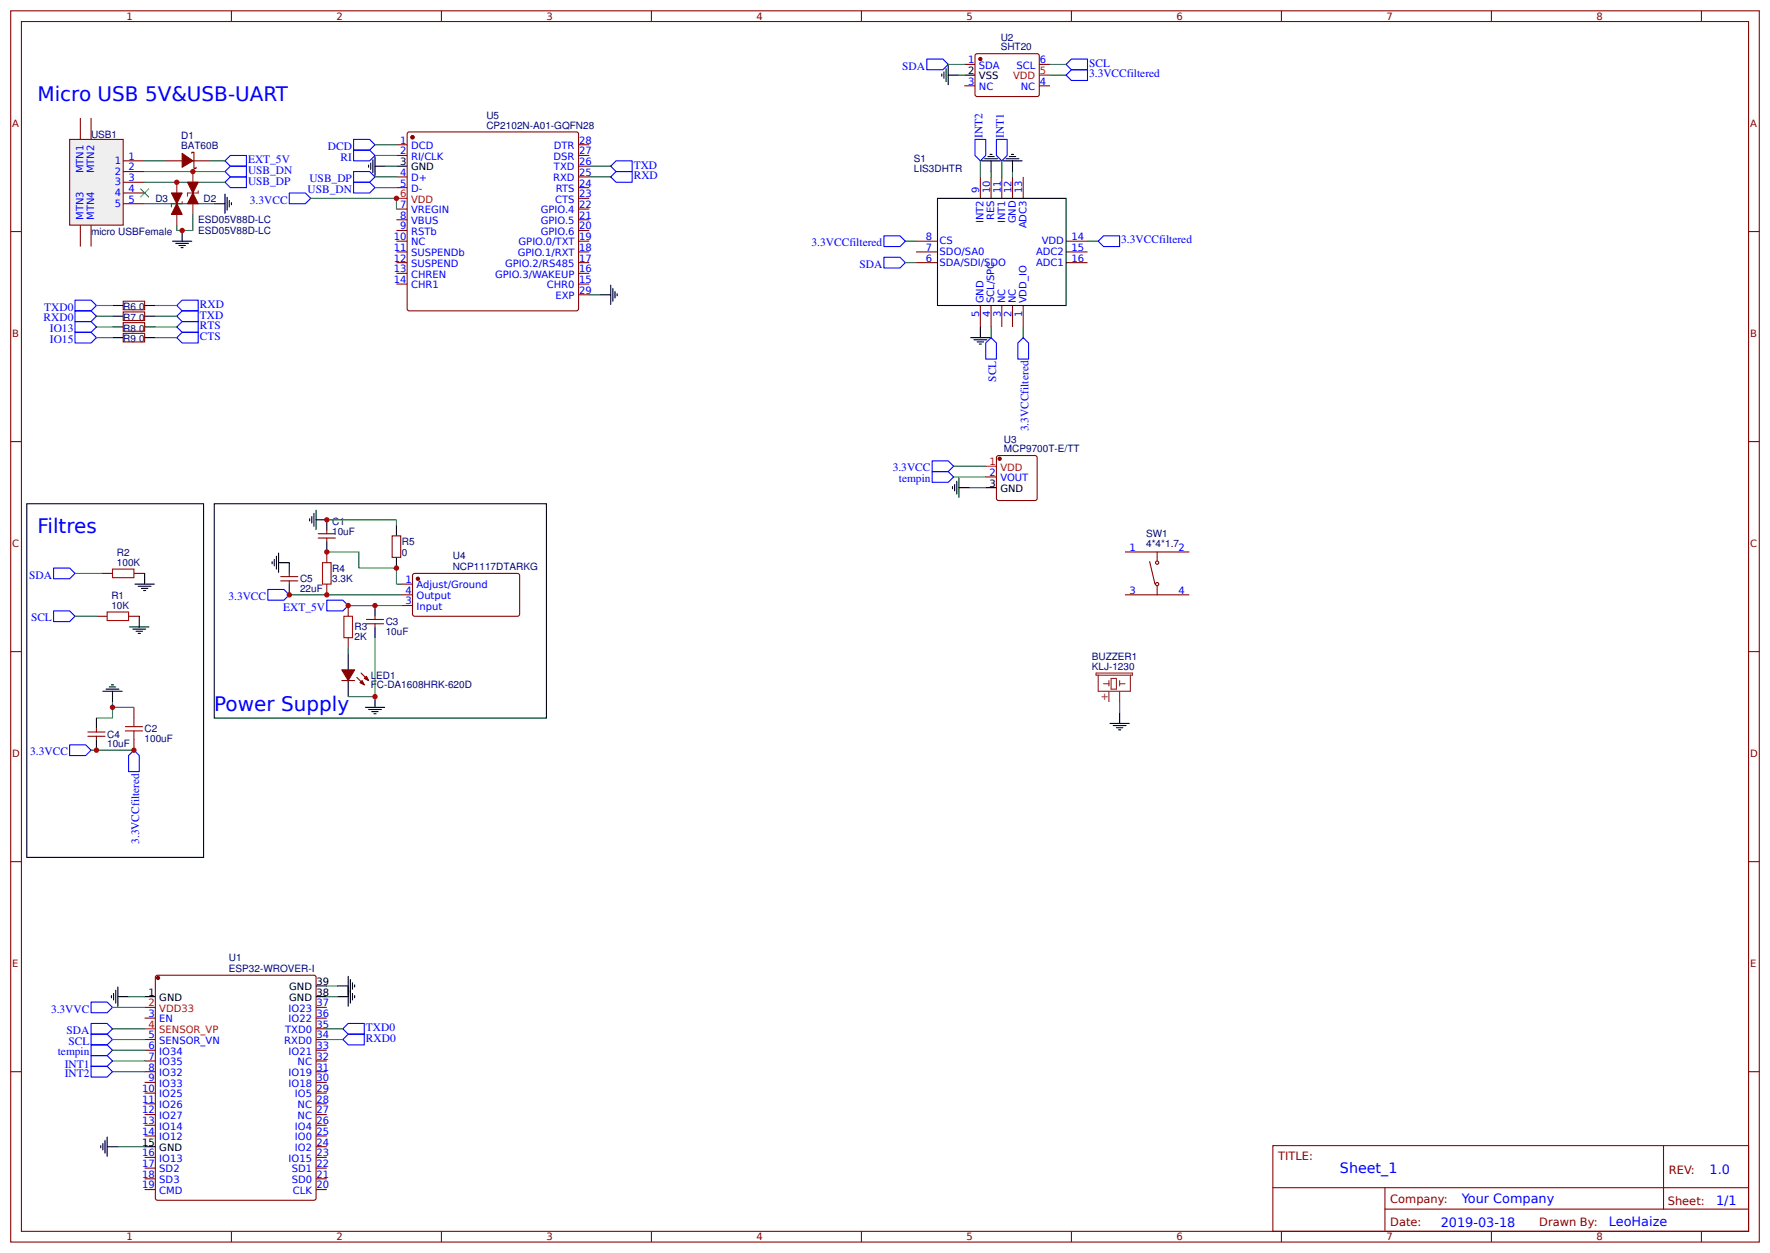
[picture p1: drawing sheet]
<svg xmlns="http://www.w3.org/2000/svg" width="437mm" height="309mm" viewBox="0 0 437 309" stroke-linecap="round" stroke-linejoin="round" font-family="sans-serif">
<g fill="none" stroke="#800" stroke-width=".26">
<path d="M2.6 2.7h431.8v304h-431.8zM5.3 5.3h426.5v298.7h-426.5zM57.1 2.7v2.6M109 2.7v2.6M160.9 2.7v2.6M212.7 2.7v2.6M238.1 15.9h2.7M240.8 13.5l.5-.2h15.1l.2 .5v9.8l-.5 .2h-15.1l-.2-.5zM256.6 15.9h2.7M264.6 2.7v2.6M316.4 2.7v2.6M368.3 2.7v2.6"/>
<path d="M420.2 2.7v2.6M238.1 21.2h2.7M256.6 21.2h2.7M2.6 57.2h2.7M226.2 59.6h5.3M242.1 43.7v5.3M244.7 43.7v5.3M247.4 43.7v5.3M250 43.7v5.3M252.7 43.7v5.3M263.3 59.6h5.3M431.8 57.2h2.6"/>
<path d="M226.2 64.8h5.3M226.2 62.2h5.3M242.1 75.4v5.3M244.7 75.4v5.3M247.4 75.4v5.3M250 75.4v5.3M252.7 75.4v5.3M263.3 64.8h5.3M263.3 62.2h5.3M2.6 109h2.7M243.4 117.8h2.7M246.1 112.7l.5-.2h9l.4 .2 .1 10.4-.2 .4-9.3 .1-.5-.3z"/>
<path d="M431.8 109h2.6M78.6 132.8h4.2M78.6 131.8h4.2M80.7 131v.8M80.7 132.8v.8M80.7 136.3v2.6M96.8 132.3h2.2v5.3h-2.2zM277.8 136.3h15.9M283.9 138.7l1.3 5.5M285.8 136.3v2.1M23.8 152.2h2.7M25.1 141.6h2.7"/>
<path d="M31.7 152.2h2.7M33.1 141.6h2.6M69.3 143.4h4.3M69.3 142.4h4.3M71.4 141.6v.8M71.4 143.4v.8M80.7 144.2v2.7M86 149.5v2.7M86 157.5v2.6M90.5 154h4.2M90.5 153h4.2M92.6 152.2v.8"/>
<path d="M92.6 154v.8M99.2 146.9h2.7M99.2 144.2h2.7M99.2 149.5h2.7M102.1 141.7h26l.2 .4v9.8l-.5 .3-25.7-.1-.2-.5v-9.5zM277.8 146.9h15.9M285.8 144.8v2.1M2.6 160.9h2.7M23.8 179.9v.8M33.1 174.7v2.6M84.4 168h3.2M88.1 167.2l1.9 1.9"/>
<path d="M89.2 166.2l1.8 1.8M431.8 160.9h2.6M21.7 181.8h4.2M21.7 180.7h4.2M23.8 181.8v.8M33.1 182.6v2.6M2.6 212.8h2.7M431.8 212.8h2.6M35.7 251.4h2.7M35.7 256.7h2.7M35.7 259.3h2.7M38.6 240.9l38.9-.1 .5 .3 .1 54.7-.3 .5-38.9 .1-.5-.3v-54.8z"/>
<path d="M78.1 251.4h2.6M78.1 256.7h2.6M78.1 259.3h2.6M78.1 254h2.6M78.1 248.7h2.6M2.6 264.6h2.7M35.7 264.6h2.7M35.7 262h2.7M35.7 267.3h2.7M35.7 269.9h2.7M35.7 272.5h2.7M35.7 275.2h2.7"/>
<path d="M35.7 277.8h2.7M78.1 264.6h2.6M78.1 262h2.6M78.1 267.3h2.6M78.1 269.9h2.6M78.1 272.5h2.6M78.1 275.2h2.6M78.1 277.8h2.6M431.8 264.6h2.6M35.7 280.5h2.7M35.7 285.8h2.7M35.7 288.4h2.7"/>
<path d="M35.7 291.1h2.7M35.7 293.7h2.7M78.1 280.5h2.6M78.1 285.8h2.6M78.1 288.4h2.6M78.1 291.1h2.6M78.1 293.7h2.6M78.1 283.1h2.6M314.3 282.9h117.5v21.1h-117.5zM314.4 293.3h117.3M342 298.5h89.7M342 293.3v10.5"/>
<path d="M410.8 282.9v15.6M57.1 304v2.7M109 304v2.7M160.9 304v2.7M212.7 304v2.7M264.6 304v2.7M316.4 304v2.7M368.3 304v2.7M420.2 304v2.7"/>
<circle cx="285.7" cy="138.9" r=".4"/>
<circle cx="285.7" cy="144.2" r=".4"/>
</g>
<g fill="#800" stroke="#800" stroke-width=".26">
<path d="M84.4 165.4h3.2l-1.6 2.6z"/>
<path d="M88.9 168.6l.5-.6 .6 1.1z"/>
<path d="M90 167.5l.5-.5 .5 1z"/>
<circle cx="39" cy="241.5" r=".4"/>
<circle cx="242.1" cy="14.6" r=".4"/>
<circle cx="246.9" cy="113.3" r=".4"/>
<circle cx="103.2" cy="142.9" r=".4"/>
</g>
<g fill="none" stroke="#000" stroke-width=".26">
<path d="M232.6 18.3v.5M233.1 17.8v1.5M233.6 17v3.1M234.2 18.5h2.6M234.2 16.2v4.7M238.1 18.5h2.7M242.4 39.7h4.7M243.2 39.2h3.1M243.9 38.7h1.6M244.5 38.1h.5M244.7 39.7v2.7M247.6 39.7h4.8"/>
<path d="M248.4 39.2h3.2M249.2 38.7h1.6M249.8 38.1h.5M250 39.7v2.7M231.5 49h31.8v26.4h-31.8zM239.7 83.4h4.8M240.5 83.9h3.2M241.3 84.4h1.6M241.8 85h.6M242.1 80.7v2.7M235.7 119.6v1.6M236.3 118.8v3.2"/>
<path d="M236.8 118v4.8M6.6 124.4h43.7v87.3h-43.7zM52.9 124.4h82v52.9h-82zM67.2 138.7v.5M67.7 138.1v1.6M68.3 137.3v3.2M68.8 138.9h2.6v2.7M68.8 136.6v4.7M76.5 128.1v.5M77 127.6v1.5M77.5 126.8v3.1M78.1 128.3h2.6v2.7"/>
<path d="M78.1 126v4.7M80.7 133.6v2.7M97.9 129.7v2.6M97.9 137.6v2.7M235.2 120.1v.6M236.8 120.4h2.6M243.4 120.4h2.7M32 154.8h4.8M32.8 155.3h3.2M33.3 144.2h4.8M33.6 155.9h1.6M34.1 156.4h.6"/>
<path d="M34.1 144.8h3.2M34.4 152.2v2.6M34.9 145.3h1.6M35.5 145.8h.5M35.7 141.6v2.6M71.4 144.2v2.7M92.6 149.5v2.7M92.6 154.8v2.7M23.8 177.3v2.6M25.4 170.7h4.8M26.2 170.2h3.2M27 169.6h1.6"/>
<path d="M27.5 169.1h.5M27.8 170.7v2.6M86 161.4v4M86 168v4M90.2 174.7h4.8M91 175.2h3.2M91.8 175.7h1.6M92.3 176.2h.6M92.6 172v2.7M274.1 178.6h4.8M274.9 179.1h3.2M275.7 179.7h1.6"/>
<path d="M276.5 176v2.6M23.8 182.6v2.6M276.2 180.2h.6M27.5 245.8v.6M28 245.3v1.6M28.6 244.5v3.2M29.1 246.1h2.6M29.1 243.7v4.8M35.7 246.1h2.7M78.1 246.1h2.6M78.1 243.4h2.6M83.3 246.1h2.7"/>
<path d="M83.3 243.4h2.7M86 241.1v7.4M86.5 241.9v5.8M87 242.6v1.6M87 245.3v1.6M87.6 243.2v.5M87.6 245.8v.6M24.9 282.9v.5M25.4 282.3v1.6M25.9 281.5v3.2M26.5 283.1h2.6M26.5 280.7v4.8"/>
<path d="M35.7 283.1h2.7"/>
</g>
<path d="M256.6 18.5h2.7M243.4 115.1h2.7M35.7 248.7h2.7M35.7 254h2.7" fill="none" stroke="#f00" stroke-width=".26"/>
<g fill="none" stroke="#080" stroke-width=".26">
<path d="M234.2 15.9h3.9M236.8 18.5h1.3M259.3 15.9h4M259.3 18.5h4M242.1 39.7v4M247.4 39.7v4M223.6 59.6h2.6M244.7 42.4v1.3M250 42.4v1.3M268.6 59.6h2.6M223.6 64.8h2.6M244.7 80.7v2.7"/>
<path d="M252.7 80.7v2.7M235.5 115.1h7.9M235.5 117.8h7.9M80.7 136.3h7.9v4h9.3v3.9h1.3M80.7 128.3h17.2v1.4M239.4 120.4h4M18.5 152.2h5.3M18.5 141.6h6.6M71.4 146.9h27.8M86 149.5h13.2M92.6 157.5v14.5h-6.6M27.8 173.3v1.4h5.3"/>
<path d="M27.8 174.7v2.6h-4M86 160.1v1.3M276.5 173.3v2.7M22.5 185.2h10.6M27.8 248.7h7.9M27.8 256.7h7.9M27.8 254h7.9M27.8 259.3h7.9M31.7 246.1h4M80.7 243.4h2.6M80.7 246.1h2.6M27.8 262h7.9"/>
<path d="M27.8 264.6h7.9M29.1 283.1h6.6"/>
</g>
<g fill="none" stroke="#00f" stroke-width=".26">
<path d="M228.9 14.6h3.9l1.4 1.3-1.4 1.3h-3.9zM263.3 15.9l1.3-1.3h4v2.6h-4zM263.3 18.5l1.3-1.3h4v2.7h-4zM240.8 34.4h2.6v4l-1.3 1.3-1.3-1.3zM246.1 34.4h2.6v4l-1.3 1.3-1.3-1.3zM218.3 58.2h3.9l1.4 1.4-1.4 1.3h-3.9zM271.2 59.6l1.3-1.4h4v2.7h-4zM218.3 63.5h3.9l1.4 1.3-1.4 1.4h-3.9zM244.7 83.4l1.4 1.3v4h-2.7v-4zM252.7 83.4l1.3 1.3v4h-2.6v-4zM230.2 113.8h4l1.3 1.3-1.3 1.3h-4zM230.2 116.4h4l1.3 1.4-1.3 1.3h-4z"/>
<path d="M13.2 150.8h4l1.3 1.4-1.3 1.3h-4zM13.2 140.3h4l1.3 1.3-1.3 1.3h-4zM66.1 145.5h4l1.3 1.4-1.3 1.3h-4zM80.7 148.2h4l1.3 1.3-1.3 1.3h-4zM17.2 183.9h4l1.3 1.3-1.3 1.4h-4zM33.1 185.2l1.3 1.4v3.9h-2.7v-3.9zM22.5 247.4h4l1.3 1.3-1.3 1.4h-4zM22.5 255.3h4l1.3 1.4-1.3 1.3h-4zM22.5 252.7h4l1.3 1.3-1.3 1.3h-4zM22.5 258h4l1.3 1.3-1.3 1.3h-4zM22.5 263.3h4l1.3 1.3-1.3 1.3h-4zM22.5 260.6h4l1.3 1.4-1.3 1.3h-4z"/>
</g>
<path d="M270.7 166.2h9v.5h-9zM271.2 166.7v4h7.9v-4M272.5 168.8h1.3M273.8 168v1.4M273.8 170.7v2.6M274.4 167.5h1.3v2.7h-1.3zM276.5 168.8h1.3M276.5 168v1.4M276.5 170.7v2.6" fill="none" stroke="#8d2323" stroke-width=".26"/>
<path d="M79.6 138.9h2.2v5.3h-2.2zM26.5 151.1h5.2v2.1h-5.2zM27.8 140.5h5.3v2.1h-5.3zM84.9 152.2h2.1v5.3h-2.1zM31 179.4h4.2M33.1 177.3v2.1M31 180.5h4.2M33.1 180.5v2.1" fill="none" stroke="#a00000" stroke-width=".26"/>
<path d="M17.2 34.4h13.2v21.2h-13.2z" fill="#efefef" stroke="#800" stroke-width=".26"/>
<g fill="none" stroke="#800" stroke-width=".26">
<path d="M19.8 29.1v5.3M22.5 29.1v5.3M30.4 39.7h5.3M41 39.7h4M47.4 37.9v-.3h.5v4h.5v-.3M47.6 39.7h4M97.9 35.7h2.6M97.9 38.4h2.6M100.6 32.8l.5-.2h41.2l.5 .2 .1 43.4-.3 .5-41.5 .1-.5-.3zM142.9 35.7h2.6M142.9 38.4h2.6M19.8 55.6v5.3"/>
<path d="M22.5 55.6v5.3M30.4 42.4h5.3M30.4 45h5.3M30.4 47.7h5.3M30.4 50.3h5.3M97.9 43.7h2.6M97.9 46.3h2.6M97.9 51.6h2.6M97.9 54.3h2.6M97.9 56.9h2.6M97.9 59.6h2.6M142.9 43.7h2.6"/>
<path d="M142.9 46.3h2.6M142.9 51.6h2.6M142.9 54.3h2.6M142.9 56.9h2.6M142.9 59.6h2.6M142.9 49h2.6M142.9 41h2.6M30.4 74.4h5.3v2.1h-5.3zM30.4 77h5.3v2.1h-5.3zM30.4 79.7h5.3v2.1h-5.3zM97.9 62.2h2.6M97.9 64.8h2.6"/>
<path d="M97.9 67.5h2.6M97.9 70.1h2.6M142.9 62.2h2.6M142.9 64.8h2.6M142.9 67.5h2.6M142.9 70.1h2.6M142.9 72.8h2.6M30.4 82.3h5.3v2.1h-5.3z"/>
</g>
<g fill="#800" stroke="#800" stroke-width=".26">
<path d="M45 37.9l2.6 1.8-2.6 1.6z"/>
<path d="M46.3 45h2.6l-1.3 2.7z"/>
<path d="M47.6 47.7l1.3 2.6h-2.6z"/>
<path d="M42.3 47.7h2.7l-1.3 2.6z"/>
<path d="M43.7 50.3l1.3 2.6h-2.7z"/>
<circle cx="101.9" cy="33.9" r=".4"/>
</g>
<g fill="none" stroke="#080" stroke-width=".26">
<path d="M35.7 39.7h5.3M51.6 39.7h4M92.6 35.7h5.3M92.6 38.4h5.3M35.7 50.3h17.2M35.7 42.4h19.9M35.7 45h19.9M47.6 52.9v4h-3.9v-1.3M76.7 49h21.2v2.6M92.6 43.7h5.3M92.6 46.3h5.3M95.2 41h2.7"/>
<path d="M145.5 43.7h5.3M145.5 41h5.3M23.8 75.4h4M23.8 78.1h4M38.4 75.4h5.3M38.4 78.1h5.3M145.5 72.8h2.7M23.8 80.7h4M23.8 83.4h4M38.4 80.7h5.3M38.4 83.4h5.3M80.7 254h4"/>
<path d="M80.7 256.7h4"/>
</g>
<g fill="none" stroke="#00f" stroke-width=".26">
<path d="M55.6 39.7l1.3-1.3h4v2.6h-4zM87.3 34.4h4l1.3 1.3-1.3 1.4h-4zM87.3 37.1h4l1.3 1.3-1.3 1.3h-4zM152.1 39.7h4v2.7h-4l-1.3-1.4zM55.6 42.4l1.3-1.4h4v2.7h-4zM55.6 45l1.3-1.3h4v2.6h-4zM71.4 47.7h4l1.3 1.3-1.3 1.3h-4zM87.3 42.4h4l1.3 1.3-1.3 1.3h-4zM87.3 45h4l1.3 1.3-1.3 1.4h-4zM150.8 43.7l1.3-1.3h4v2.6h-4zM18.5 74.1h4l1.3 1.3-1.3 1.4h-4zM18.5 76.8h4l1.3 1.3-1.3 1.3h-4z"/>
<path d="M18.5 79.4h4l1.3 1.3-1.3 1.3h-4zM43.7 75.4l1.3-1.3h3.9v2.7h-3.9zM43.7 78.1l1.3-1.3h3.9v2.6h-3.9zM18.5 82h4l1.3 1.4-1.3 1.3h-4zM43.7 80.7l1.3-1.3h3.9v2.6h-3.9zM43.7 83.4l1.3-1.4h3.9v2.7h-3.9zM84.7 254l1.3-1.3h4v2.6h-4zM84.7 256.7l1.3-1.4h4v2.7h-4z"/>
</g>
<g fill="none" stroke="#000" stroke-width=".26">
<path d="M92.1 39.4v3.2M92.6 38.7v4.7M42.6 59.6h4.8M45 56.9v2.7M52.9 50.3h2.7M55.6 47.9v4.8M56.1 48.7v3.2M56.6 49.5v1.6M57.1 50v.6M91 40.8v.5M91.5 40.2v1.6M92.6 41h2.6"/>
<path d="M97.9 41h2.6M27.8 75.4h2.6M27.8 78.1h2.6M35.7 75.4h2.7M35.7 78.1h2.7M43.4 60.1h3.2M44.2 60.6h1.6M44.7 61.1h.5M148.2 72.8h2.6M150.8 70.4v4.8M151.3 71.2v3.2M151.9 72v1.6"/>
<path d="M152.4 72.5v.6M27.8 80.7h2.6M27.8 83.4h2.6M35.7 80.7h2.7M35.7 83.4h2.7"/>
</g>
<path d="M34.7 46.6l2.1 2.1zM36.8 46.6l-2.1 2.1z" fill="#000" stroke="#3c3" stroke-width=".26"/>
<path d="M43.7 45v10.6M45 49.8v.5h-2.7v.8M47.6 42.4v10.5M48.9 47.1v.6h-2.6v.7" fill="none" stroke="#8d2323" stroke-width=".26"/>
<path d="M97.9 49h2.6" fill="none" stroke="#f00" stroke-width=".26"/>
<g fill="#c00">
<circle cx="45" cy="56.9" r=".66"/>
<circle cx="97.9" cy="140.3" r=".66"/>
<circle cx="80.7" cy="136.3" r=".66"/>
<circle cx="86" cy="149.5" r=".66"/>
<circle cx="23.8" cy="185.2" r=".66"/>
<circle cx="92.6" cy="149.5" r=".66"/>
<circle cx="27.8" cy="174.7" r=".66"/>
<circle cx="33.1" cy="185.2" r=".66"/>
<circle cx="92.6" cy="172" r=".66"/>
<circle cx="71.4" cy="146.9" r=".66"/>
<circle cx="80.7" cy="146.9" r=".66"/>
<circle cx="80.7" cy="128.3" r=".66"/>
<circle cx="47.6" cy="42.4" r=".66"/>
<circle cx="43.7" cy="45" r=".66"/>
<circle cx="97.9" cy="49" r=".66"/>
</g>
<g font-size="4.9" fill="#00f">
<text x="9.3" y="24.9">Micro USB 5V&amp;USB-UART</text>
<text x="9.3" y="131.5">Filtres</text>
<text x="52.9" y="175.7">Power Supply</text>
</g>
<text font-size="3.5" fill="#00f" x="330.9" y="289.6">Sheet_1</text>
<g font-size="3.2" fill="#00f">
<text x="422.2" y="289.8">1.0</text>
<text x="361" y="297">Your Company</text>
<text x="423.8" y="297.5">1/1</text>
<text x="355.8" y="302.8">2019-03-18</text>
<text x="397.3" y="302.8">LeoHaize</text>
</g>
<g font-size="2.8" fill="#00f">
<text x="222.8" y="17.2">SDA</text>
<text x="269" y="16.4">SCL</text>
<text x="269" y="19.1">3.3VCCfiltered</text>
<text x="242.6" y="34" transform="rotate(-90 242.6 34)">INT2</text>
<text x="247.9" y="34" transform="rotate(-90 247.9 34)">INT1</text>
<text x="61.3" y="40.3">EXT_5V</text>
<text x="81" y="37">DCD</text>
<text x="84.1" y="39.7">RI</text>
<text x="156.5" y="41.6">TXD</text>
<text x="61.3" y="42.9">USB_DN</text>
<text x="61.3" y="45.6">USB_DP</text>
<text x="75.9" y="47.6">USB_DN</text>
<text x="76.4" y="45">USB_DP</text>
<text x="156.5" y="44.3">RXD</text>
<text x="61.7" y="50.2">3.3VCC</text>
<text x="200.4" y="60.8">3.3VCCfiltered</text>
<text x="276.9" y="60.1">3.3VCCfiltered</text>
<text x="212.2" y="66.2">SDA</text>
<text x="10.9" y="76.7">TXD0</text>
<text x="49.3" y="76">RXD</text>
<text x="10.8" y="79.3">RXD0</text>
<text x="12.3" y="82">IO13</text>
<text x="49.3" y="78.6">TXD</text>
<text x="49.3" y="81.3">RTS</text>
<text x="49.3" y="83.9">CTS</text>
<text x="12.3" y="84.6">IO15</text>
<text x="246" y="94.2" transform="rotate(-90 246 94.2)">SCL</text>
<text x="254" y="106.5" transform="rotate(-90 254 106.5)">3.3VCCfiltered</text>
<text x="220.5" y="116.4">3.3VCC</text>
<text x="222" y="119.1">tempin</text>
<text x="7.2" y="142.9">SDA</text>
<text x="56.4" y="148.2">3.3VCC</text>
<text x="7.7" y="153.4">SCL</text>
<text x="70" y="150.8">EXT_5V</text>
<text x="7.5" y="186.5">3.3VCC</text>
<text x="34.4" y="208.4" transform="rotate(-90 34.4 208.4)">3.3VCCfiltered</text>
<text x="12.6" y="250.1">3.3VVC</text>
<text x="16.4" y="255.4">SDA</text>
<text x="16.9" y="258">SCL</text>
<text x="90.4" y="257.2">RXD0</text>
<text x="90.4" y="254.6">TXD0</text>
<text x="14.3" y="260.6">tempin</text>
<text x="16" y="263.7">INT1</text>
<text x="16" y="266">INT2</text>
</g>
<g font-size="2.8" fill="#800">
<text x="315.6" y="286.3">TITLE:</text>
<text x="412.1" y="289.8">REV:</text>
<text x="343.3" y="297">Company:</text>
<text x="411.9" y="297.4">Sheet:</text>
<text x="343.3" y="302.7">Date:</text>
<text x="380.1" y="302.8">Drawn By:</text>
</g>
<g font-size="2.5" fill="#800">
<text x="31.2" y="4.9">1</text>
<text x="83.1" y="4.9">2</text>
<text x="134.9" y="4.9">3</text>
<text x="186.8" y="4.9">4</text>
<text x="238.7" y="4.9">5</text>
<text x="290.5" y="4.9">6</text>
<text x="342.4" y="4.9">7</text>
<text x="394.2" y="4.9">8</text>
<text x="3" y="31.2">A</text>
<text x="432.2" y="31.2">A</text>
<text x="3" y="83.1">B</text>
<text x="432.2" y="83.1">B</text>
<text x="3" y="135">C</text>
<text x="432.2" y="135">C</text>
<text x="3" y="186.8">D</text>
<text x="432.2" y="186.8">D</text>
<text x="3" y="238.7">E</text>
<text x="432.2" y="238.7">E</text>
<text x="31.2" y="306.3">1</text>
<text x="83.1" y="306.3">2</text>
<text x="134.9" y="306.3">3</text>
<text x="186.8" y="306.3">4</text>
<text x="238.7" y="306.3">5</text>
<text x="290.5" y="306.3">6</text>
<text x="342.4" y="306.3">7</text>
<text x="394.2" y="306.3">8</text>
</g>
<g font-size="2.5" fill="#000080">
<text x="247.1" y="10.1">U2</text>
<text x="247.1" y="12.5">SHT20</text>
<text x="120.1" y="29.4">U5</text>
<text x="22.5" y="34">USB1</text>
<text x="44.7" y="34.4">D1</text>
<text x="120.1" y="31.8">CP2102N-A01-GQFN28</text>
<text x="44.7" y="36.8">BAT60B</text>
<text x="225.7" y="40">S1</text>
<text x="225.7" y="42.4">LIS3DHTR</text>
<text x="38.4" y="49.8">D3</text>
<text x="50.3" y="49.8">D2</text>
<text x="22.5" y="58.1">micro USBFemale</text>
<text x="48.9" y="55.1">ESD05V88D-LC</text>
<text x="48.9" y="57.8">ESD05V88D-LC</text>
<text x="30.4" y="76.6">R6</text>
<text x="34.4" y="76.6">0</text>
<text x="30.4" y="79.2">R7</text>
<text x="30.4" y="81.9">R8</text>
<text x="34.4" y="79.2">0</text>
<text x="34.4" y="81.9">0</text>
<text x="30.4" y="84.5">R9</text>
<text x="34.4" y="84.5">0</text>
<text x="247.9" y="111.7">MCP9700T-E/TT</text>
<text x="247.9" y="109.3">U3</text>
<text x="82" y="129.5">C1</text>
<text x="28.9" y="137.3">R2</text>
<text x="82" y="132.2">10uF</text>
<text x="99.2" y="137.2">0</text>
<text x="99.2" y="134.5">R5</text>
<text x="283.1" y="135">4*4*1.7</text>
<text x="283.1" y="132.6">SW1</text>
<text x="28.9" y="139.7">100K</text>
<text x="74.1" y="143.7">C5</text>
<text x="82" y="143.8">3.3K</text>
<text x="82" y="141.2">R4</text>
<text x="111.8" y="140.8">NCP1117DTARKG</text>
<text x="111.8" y="138.1">U4</text>
<text x="27.5" y="147.9">R1</text>
<text x="74.1" y="146.1">22uF</text>
<text x="27.5" y="150.3">10K</text>
<text x="87.6" y="155.6">R3</text>
<text x="95.2" y="154.3">C3</text>
<text x="87.6" y="158">2K</text>
<text x="95.2" y="156.7">10uF</text>
<text x="91.5" y="167.5">LED1</text>
<text x="269.6" y="165.4">KLJ-1230</text>
<text x="269.6" y="163">BUZZER1</text>
<text x="91.5" y="169.9">FC-DA1608HRK-620D</text>
<text x="26.5" y="184.5">10uF</text>
<text x="26.5" y="182.1">C4</text>
<text x="35.7" y="183.2">100uF</text>
<text x="35.7" y="180.8">C2</text>
<text x="56.5" y="240">ESP32-WROVER-I</text>
<text x="56.5" y="237.3">U1</text>
</g>
<g font-size="2.5" fill="#00f">
<text x="239.1" y="15.6">1</text>
<text x="241.7" y="17">SDA</text>
<text x="251" y="17">SCL</text>
<text x="256.8" y="15.6">6</text>
<text x="239.1" y="20.9">3</text>
<text x="241.7" y="22.3">NC</text>
<text x="252.1" y="22.3">NC</text>
<text x="256.8" y="20.9">4</text>
<text x="98.8" y="35.5">1</text>
<text x="143" y="35.5">28</text>
<text x="28.3" y="40.5">1</text>
<text x="31.7" y="39.4">1</text>
<text x="98.8" y="38.1">2</text>
<text x="101.5" y="36.8">DCD</text>
<text x="101.5" y="39.4">RI/CLK</text>
<text x="136.7" y="39.4">DSR</text>
<text x="136.8" y="36.8">DTR</text>
<text x="143" y="40.8">26</text>
<text x="143" y="38.1">27</text>
<text x="20.6" y="42.8" transform="rotate(-90 20.6 42.8)">MTN1</text>
<text x="23.3" y="42.8" transform="rotate(-90 23.3 42.8)">MTN2</text>
<text x="28.3" y="43.2">2</text>
<text x="28.3" y="45.8">3</text>
<text x="31.7" y="42.1">2</text>
<text x="31.7" y="44.7">3</text>
<text x="31.7" y="47.4">4</text>
<text x="98.8" y="43.4">4</text>
<text x="98.8" y="46.1">5</text>
<text x="101.5" y="44.7">D+</text>
<text x="101.5" y="47.4">D-</text>
<text x="136.6" y="44.7">RXD</text>
<text x="136.8" y="42.1">TXD</text>
<text x="137.3" y="47.4">RTS</text>
<text x="143" y="46.1">24</text>
<text x="143" y="43.4">25</text>
<text x="241.8" y="47.7" transform="rotate(-90 241.8 47.7)">9</text>
<text x="244.5" y="47.7" transform="rotate(-90 244.5 47.7)">10</text>
<text x="247.1" y="47.7" transform="rotate(-90 247.1 47.7)">11</text>
<text x="249.8" y="47.7" transform="rotate(-90 249.8 47.7)">12</text>
<text x="252.4" y="47.7" transform="rotate(-90 252.4 47.7)">13</text>
<text x="28.3" y="48.4">4</text>
<text x="28.3" y="51.1">5</text>
<text x="31.7" y="50">5</text>
<text x="98.8" y="51.4">7</text>
<text x="101.5" y="52.7">VREGIN</text>
<text x="133.6" y="52.7">GPIO.4</text>
<text x="137.1" y="50">CTS</text>
<text x="143" y="51.4">22</text>
<text x="143" y="48.7">23</text>
<text x="20.6" y="54.3" transform="rotate(-90 20.6 54.3)">MTN3</text>
<text x="23.3" y="54.3" transform="rotate(-90 23.3 54.3)">MTN4</text>
<text x="97.3" y="59.3">10</text>
<text x="98.8" y="54">8</text>
<text x="98.8" y="56.6">9</text>
<text x="101.5" y="55.3">VBUS</text>
<text x="101.5" y="58">RSTb</text>
<text x="133.6" y="58">GPIO.6</text>
<text x="133.6" y="55.3">GPIO.5</text>
<text x="143" y="59.3">19</text>
<text x="143" y="56.6">20</text>
<text x="143" y="54">21</text>
<text x="228.6" y="59.3">8</text>
<text x="242.9" y="55.2" transform="rotate(-90 242.9 55.2)">INT2</text>
<text x="245.5" y="54.4" transform="rotate(-90 245.5 54.4)">RES</text>
<text x="248.2" y="55.2" transform="rotate(-90 248.2 55.2)">INT1</text>
<text x="250.8" y="55.2" transform="rotate(-90 250.8 55.2)">GND</text>
<text x="253.5" y="56.4" transform="rotate(-90 253.5 56.4)">ADC3</text>
<text x="264.6" y="59.3">14</text>
<text x="97.3" y="61.9">11</text>
<text x="97.3" y="64.6">12</text>
<text x="101.5" y="60.6">NC</text>
<text x="101.5" y="63.3">SUSPENDb</text>
<text x="101.5" y="65.9">SUSPEND</text>
<text x="124.7" y="65.9">GPIO.2/RS485</text>
<text x="127.9" y="63.3">GPIO.1/RXT</text>
<text x="128.1" y="60.6">GPIO.0/TXT</text>
<text x="143" y="64.6">17</text>
<text x="143" y="61.9">18</text>
<text x="228.6" y="64.6">6</text>
<text x="228.6" y="61.9">7</text>
<text x="232" y="65.6">SDA/SDI/SDO</text>
<text x="232" y="63">SDO/SA0</text>
<text x="232" y="60.4">CS</text>
<text x="255.8" y="63">ADC2</text>
<text x="255.8" y="65.6">ADC1</text>
<text x="257.2" y="60.4">VDD</text>
<text x="264.6" y="61.9">15</text>
<text x="264.6" y="64.6">16</text>
<text x="97.3" y="67.2">13</text>
<text x="97.3" y="69.9">14</text>
<text x="101.5" y="68.6">CHREN</text>
<text x="101.5" y="71.2">CHR1</text>
<text x="122.3" y="68.6">GPIO.3/WAKEUP</text>
<text x="135" y="71.2">CHR0</text>
<text x="143" y="69.9">15</text>
<text x="143" y="67.2">16</text>
<text x="137.2" y="73.8">EXP</text>
<text x="143" y="72.5">29</text>
<text x="242.9" y="74.9" transform="rotate(-90 242.9 74.9)">GND</text>
<text x="245.5" y="74.9" transform="rotate(-90 245.5 74.9)">SCL/SPC</text>
<text x="248.2" y="74.9" transform="rotate(-90 248.2 74.9)">NC</text>
<text x="250.8" y="74.9" transform="rotate(-90 250.8 74.9)">NC</text>
<text x="253.5" y="74.9" transform="rotate(-90 253.5 74.9)">VDD_IO</text>
<text x="241.8" y="78.3" transform="rotate(-90 241.8 78.3)">5</text>
<text x="244.5" y="78.3" transform="rotate(-90 244.5 78.3)">4</text>
<text x="247.1" y="78.3" transform="rotate(-90 247.1 78.3)">3</text>
<text x="249.8" y="78.3" transform="rotate(-90 249.8 78.3)">2</text>
<text x="252.4" y="78.3" transform="rotate(-90 252.4 78.3)">1</text>
<text x="244.4" y="117.5">2</text>
<text x="247" y="118.8">VOUT</text>
<text x="278.9" y="136">1</text>
<text x="291" y="136">2</text>
<text x="100.2" y="144">1</text>
<text x="100.2" y="146.6">4</text>
<text x="100.2" y="149.3">3</text>
<text x="102.8" y="145.3">Adjust/Ground</text>
<text x="102.8" y="147.9">Output</text>
<text x="278.9" y="146.6">3</text>
<text x="291" y="146.6">4</text>
<text x="102.8" y="150.6">Input</text>
<text x="36.7" y="251.1">3</text>
<text x="71.3" y="249.8">IO23</text>
<text x="78.2" y="251.1">36</text>
<text x="78.2" y="248.5">37</text>
<text x="36.7" y="256.4">5</text>
<text x="39.3" y="252.4">EN</text>
<text x="39.3" y="257.7">SENSOR_VN</text>
<text x="70.2" y="257.7">RXD0</text>
<text x="70.4" y="255.1">TXD0</text>
<text x="71.3" y="252.4">IO22</text>
<text x="78.2" y="256.4">34</text>
<text x="78.2" y="253.8">35</text>
<text x="36.7" y="259.1">6</text>
<text x="36.7" y="261.7">7</text>
<text x="39.3" y="260.4">IO34</text>
<text x="39.3" y="263">IO35</text>
<text x="71.3" y="260.4">IO21</text>
<text x="73.5" y="263">NC</text>
<text x="78.2" y="261.7">32</text>
<text x="78.2" y="259.1">33</text>
<text x="35.1" y="269.6">10</text>
<text x="36.7" y="264.3">8</text>
<text x="36.7" y="267">9</text>
<text x="39.3" y="265.7">IO32</text>
<text x="39.3" y="268.3">IO33</text>
<text x="71.3" y="268.3">IO18</text>
<text x="71.3" y="265.7">IO19</text>
<text x="78.2" y="269.6">29</text>
<text x="78.2" y="267">30</text>
<text x="78.2" y="264.3">31</text>
<text x="35.1" y="272.3">11</text>
<text x="35.1" y="274.9">12</text>
<text x="39.3" y="271">IO25</text>
<text x="39.3" y="273.6">IO26</text>
<text x="72.8" y="271">IO5</text>
<text x="73.5" y="273.6">NC</text>
<text x="78.2" y="274.9">27</text>
<text x="78.2" y="272.3">28</text>
<text x="35.1" y="277.6">13</text>
<text x="35.1" y="280.2">14</text>
<text x="39.3" y="276.3">IO27</text>
<text x="39.3" y="278.9">IO14</text>
<text x="39.3" y="281.5">IO12</text>
<text x="72.8" y="281.5">IO0</text>
<text x="72.8" y="278.9">IO4</text>
<text x="73.5" y="276.3">NC</text>
<text x="78.2" y="280.2">25</text>
<text x="78.2" y="277.6">26</text>
<text x="35.1" y="285.5">16</text>
<text x="39.3" y="286.8">IO13</text>
<text x="71.3" y="286.8">IO15</text>
<text x="72.8" y="284.2">IO2</text>
<text x="78.2" y="285.5">23</text>
<text x="78.2" y="282.9">24</text>
<text x="35.1" y="288.2">17</text>
<text x="35.1" y="290.8">18</text>
<text x="35.1" y="293.4">19</text>
<text x="39.3" y="289.5">SD2</text>
<text x="39.3" y="292.1">SD3</text>
<text x="72" y="292.1">SD0</text>
<text x="72" y="289.5">SD1</text>
<text x="78.2" y="293.4">20</text>
<text x="78.2" y="290.8">21</text>
<text x="78.2" y="288.2">22</text>
<text x="39.3" y="294.8">CMD</text>
<text x="72.4" y="294.8">CLK</text>
</g>
<g font-size="2.5">
<text x="239.1" y="18.3">2</text>
<text x="241.7" y="19.6">VSS</text>
<text x="98.8" y="40.8">3</text>
<text x="101.5" y="42.1">GND</text>
<text x="244.4" y="120.1">3</text>
<text x="247" y="121.5">GND</text>
<text x="36.7" y="245.8">1</text>
<text x="71.4" y="244.5">GND</text>
<text x="78.2" y="245.8">38</text>
<text x="78.2" y="243.2">39</text>
<text x="39.3" y="247.1">GND</text>
<text x="71.4" y="247.1">GND</text>
<text x="35.1" y="282.9">15</text>
<text x="39.3" y="284.2">GND</text>
</g>
<g font-size="2.5" fill="#f00">
<text x="250.2" y="19.6">VDD</text>
<text x="256.8" y="18.3">5</text>
<text x="98.8" y="48.7">6</text>
<text x="101.5" y="50">VDD</text>
<text x="244.4" y="114.9">1</text>
<text x="247" y="116.2">VDD</text>
<text x="36.7" y="248.5">2</text>
<text x="39.3" y="249.8">VDD33</text>
<text x="36.7" y="253.8">4</text>
<text x="39.3" y="255.1">SENSOR_VP</text>
</g>
<text font-size="2.5" fill="#8d2323" x="273.6" y="173" transform="rotate(-90 273.6 173)">+</text>
</svg>
